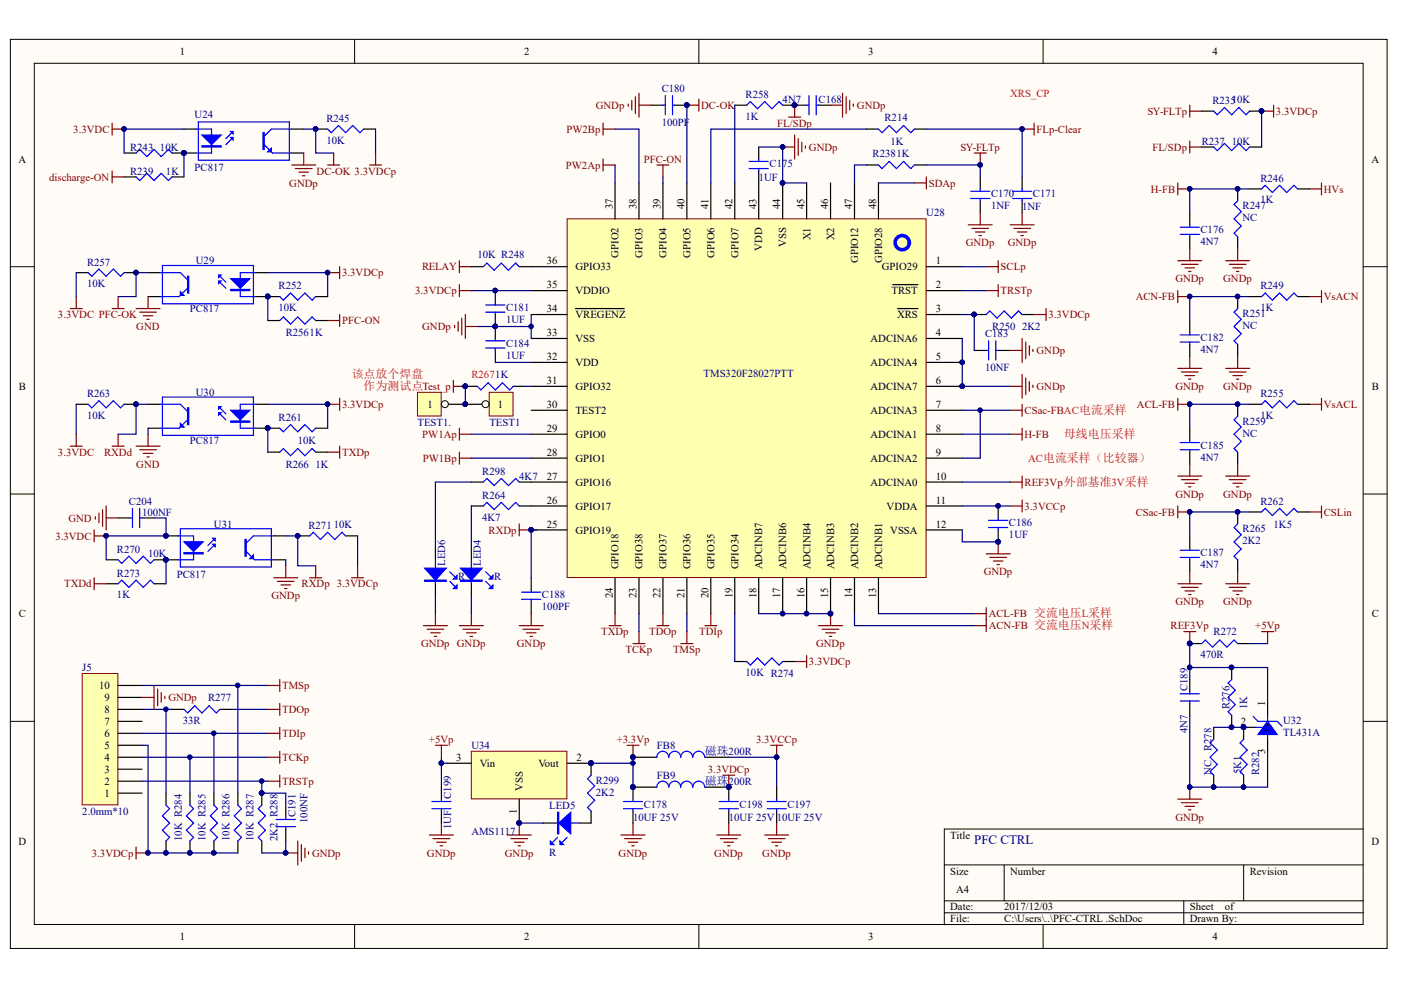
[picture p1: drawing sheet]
<svg xmlns="http://www.w3.org/2000/svg" width="297mm" height="210mm" viewBox="0 0 297 210" stroke-linecap="round" stroke-linejoin="round" font-family="sans-serif">
<g fill="#fffcf8" stroke="#000" stroke-width=".21">
<path d="M2.2 8.3h291.9v192.8h-291.9z"/>
<path d="M7.3 13.4h281.7v182.6h-281.7z"/>
</g>
<g fill="none" stroke="#000" stroke-width=".21">
<path d="M75.2 8.3v5.1M148.2 8.3v5.1M221.2 8.3v5.1M2.2 56.5h5.1M289.1 56.5h5M2.2 104.7h5.1M289.1 104.7h5M2.2 152.9h5.1M289.1 152.9h5M289.1 175.8h-88.9v20.3M75.2 196.1v5M148.2 196.1v5"/>
<path d="M200.2 183.4h88.9M200.2 191h88.9M200.2 193.5h88.9M212.9 183.4v7.6M221.2 196.1v5M251 191v5.1M263.7 183.4v7.6"/>
</g>
<g fill="none" stroke="#800000" stroke-width=".25">
<path d="M280.2 38.8v2.5M277.6 40.1h2.6M249.7 78.1h5.1M250.5 78.9h3.5M251.2 79.6h2.1M252.3 75.6v2.5M259.9 78.1h5M260.6 78.9h3.6M261.4 79.6h2M262.4 75.6v2.5M252 80.4h.5M262.2 80.4h.5"/>
<path d="M249.7 123.8h5.1M250.5 124.5h3.5M251.2 125.3h2.1M252 126.1h.5M252.3 121.2v2.6M259.9 123.8h5M260.6 124.5h3.6M261.4 125.3h2M262.2 126.1h.5M262.4 121.2v2.6M132.9 158h2.6M134.2 158v2.6"/>
<path d="M163.4 158h2.5M164.7 158v2.6M91 177h5.1M91.8 177.8h3.6M92.6 178.6h2M93.3 179.3h.5M93.6 174.5v2.5M107.6 177h5M108.3 177.8h3.6M109.1 178.6h2M109.8 179.3h.5M110.1 174.5v2.5"/>
<path d="M131.7 177h5M132.4 177.8h3.6M133.2 178.6h2M134 179.3h.5M134.2 174.5v2.5M152 177h5.1M152.7 177.8h3.6M153.2 164.4h2.6M153.5 178.6h2M154.3 179.3h.5M154.5 164.4v2.5M154.5 174.5v2.5"/>
<path d="M162.1 177h5.1M162.9 177.8h3.5M163.7 178.6h2M164.4 179.3h.5M164.7 174.5v2.5"/>
</g>
<g fill="#000080" stroke="#000080" stroke-width=".21">
<circle cx="134.2" cy="160.5" r=".48"/>
<circle cx="154.5" cy="166.9" r=".48"/>
<circle cx="164.6" cy="160.5" r=".48"/>
<circle cx="110.1" cy="174.5" r=".48"/>
<circle cx="262.4" cy="62.9" r=".48"/>
<circle cx="252.2" cy="62.9" r=".48"/>
<circle cx="262.4" cy="108.5" r=".48"/>
<circle cx="252.2" cy="108.5" r=".48"/>
<circle cx="93.6" cy="161.8" r=".48"/>
</g>
<path d="M264.9 62.9h-12.6v5.1M264.9 108.5h-12.6v5.1M93.6 160.6v1.2M94.9 161.8h-1.3v5.1M154.5 160.6h10.2v6.3" fill="none" stroke="#000080" stroke-width=".25"/>
<path d="M262.4 62.9v2.5M262.4 73v2.6M264.9 62.9h2.6M275.1 62.9h2.5M252.3 113.6v2.6M252.3 118.7v2.5M262.4 108.5v2.6M262.4 118.7v2.5M264.9 108.5h2.6M275.1 108.5h2.5" fill="none" stroke="#000" stroke-width=".25"/>
<path d="M262.4 65.4l-.8 .8 1.6 1.5-1.6 1.5 1.6 1.6-1.6 1.5 .8 .7M267.5 62.9l.7-.8 1.6 1.5 1.5-1.5 1.5 1.5 1.5-1.5 .8 .8M250.2 118.2h4.1M250.2 116.7h4.1M252.3 116.2v.5M252.3 118.2v.5M262.4 111.1l-.8 .7 1.6 1.6-1.6 1.5 1.6 1.5-1.6 1.5 .8 .8M267.5 108.5l.7-.7 1.6 1.5 1.5-1.5 1.5 1.5 1.5-1.5 .8 .7" fill="none" stroke="#00f" stroke-width=".25"/>
<path d="M120.2 46.4h76.2v76.1h-76.2z" fill="#ffffb0" stroke="#800000" stroke-width=".21"/>
<circle cx="191.3" cy="51.4" r="1.5" fill="none" stroke="#00f" stroke-width=".76"/>
<g fill="none" stroke="#000" stroke-width=".25">
<path d="M130.4 38.8v7.6M135.5 38.8v7.6M140.6 38.8v7.6M145.6 38.8v7.6M150.7 38.8v7.6M155.8 38.8v7.6M160.9 31.2v2.5M160.9 36.2v10.2M165.9 38.8v7.6M171 38.8v7.6M176.1 38.8v7.6M181.2 38.8v7.6"/>
<path d="M186.2 38.8v7.6M112.6 56.5h7.6M196.4 56.5h7.6M105 61.6v2.6M105 66.7v5.1M105 74.3v2.5M112.6 61.6h7.6M112.6 66.7h7.6M112.6 71.8h7.6M112.6 76.8h7.6M122 65.4h10.3M189.3 60.3h5.3"/>
<path d="M190.3 65.4h4.3M196.4 61.6h7.6M196.4 66.7h7.6M196.4 71.8h7.6M196.4 76.8h7.6M112.6 81.9h7.6M112.6 87h7.6M112.6 92.1h7.6M112.6 97.1h7.6M196.4 81.9h7.6M196.4 87h7.6M196.4 92.1h7.6"/>
<path d="M196.4 97.1h7.6M112.6 102.2h7.6M112.6 107.3h7.6M112.6 112.4h7.6M196.4 102.2h7.6M196.4 107.3h7.6M196.4 112.4h7.6M211.6 107.3v2.5M211.6 112.4v2.5M130.4 122.5v7.6M135.5 122.5v7.6M140.6 122.5v7.6"/>
<path d="M145.6 122.5v7.6M150.7 122.5v7.6M155.8 122.5v7.6M160.9 122.5v7.6M165.9 122.5v7.6M171 122.5v7.6M176.1 122.5v7.6M181.2 122.5v7.6M186.2 122.5v7.6"/>
</g>
<g fill="#000080" stroke="#000080" stroke-width=".21">
<circle cx="204" cy="76.8" r=".48"/>
<circle cx="204" cy="81.9" r=".48"/>
<circle cx="176.1" cy="130.1" r=".48"/>
<circle cx="171" cy="130.1" r=".48"/>
<circle cx="165.9" cy="130.1" r=".48"/>
<circle cx="112.6" cy="112.3" r=".48"/>
<circle cx="165.9" cy="38.8" r=".48"/>
<circle cx="105" cy="61.6" r=".48"/>
<circle cx="105" cy="69.2" r=".48"/>
<circle cx="112.6" cy="69.2" r=".48"/>
<circle cx="211.6" cy="107.3" r=".48"/>
<circle cx="211.6" cy="114.9" r=".48"/>
<circle cx="165.9" cy="31.2" r=".48"/>
</g>
<path d="M130.4 27.4h5.1v11.4M183.7 35h-2.5v3.8M183.7 27.4h-33v11.4M99.9 61.6h12.7M101.2 69.2h11.4M105 76.8h7.6M112.6 66.7v5.1M99.9 92.1h12.7M99.9 97.1h12.7" fill="none" stroke="#000080" stroke-width=".25"/>
<g fill="none" stroke="#800000" stroke-width=".25">
<path d="M127.9 26.1v2.5M127.9 33.7v2.5M127.9 35h2.5M127.9 27.4h2.5M165.9 31.2h2.6M168.5 28.6v5.1M169.2 29.4v3.6M170 30.2v2M170.8 30.9v.5M193.9 38.8h2.5M196.4 37.5v2.6M209.1 56.5h2.5"/>
<path d="M211.6 55.3v2.5M96.4 69v.5M97.1 68.2v2M97.4 60.3v2.6M97.4 61.6h2.5M97.9 67.5v3.5M98.7 66.7v5.1M98.7 69.2h2.5M97.4 90.8v2.5M97.4 95.9v2.5M97.4 97.1h2.5M97.4 92.1h2.5"/>
<path d="M171 139v2.5M168.5 140.3h2.5"/>
</g>
<g fill="none" stroke="#00f" stroke-width=".25">
<path d="M158.8 35.7h4.1M158.8 34.2h4.1M160.9 33.7v.5M160.9 35.7v.5M103 66.2h4M103 64.7h4M103 73.8h4M103 72.3h4M105 64.2v.5M105 66.2v.5M105 71.8v.5M105 73.8v.5"/>
<path d="M209.6 111.8h4.1M209.6 110.3h4.1M211.6 109.8v.5M211.6 111.8v.6"/>
</g>
<path d="M17.4 142.8h7.6v27.9h-7.6z" fill="#ffffb0" stroke="#800000" stroke-width=".21"/>
<g fill="none" stroke="#000" stroke-width=".25">
<path d="M16.2 57.8h2.5M26.3 57.8h2.6M31.4 57.8h2.5M54.2 57.8h2.6M99.9 56.5h2.6M110.1 56.5h2.5M252.3 45.1v2.6M252.3 50.2v2.5M262.4 40.1v2.5M262.4 50.2v2.5M264.9 40.1h2.6M275.1 40.1h2.5"/>
<path d="M31.4 62.9h2.5M54.2 62.9h5.1M56.8 68h2.5M66.9 62.9h2.6M66.9 68h2.6M206.6 74.3h2.5M206.6 66.7h2.5M211.6 74.3h2.6M216.7 66.7h2.6M16.2 85.7h2.5M26.3 85.7h2.6M31.4 85.7h2.5"/>
<path d="M31.4 90.8h2.5M54.2 85.7h2.6M54.2 90.8h5.1M56.8 95.9h2.5M66.9 90.8h2.6M66.9 95.9h2.6M252.3 90.8v2.5M252.3 95.9v2.5M262.4 85.7v2.6M262.4 95.9v2.5M264.9 85.7h2.6M275.1 85.7h2.5"/>
<path d="M22.5 118.7h2.5M32.7 118.7h5M35.2 113.6h2.5M58 113.6h2.6M58 118.7h2.6M63.1 113.6h2.6M73.3 113.6h2.5M99.9 107.3h2.6M99.9 116.2v2.5M110.1 107.3h2.5M22.5 123.8h2.5M32.7 123.8h2.5"/>
<path d="M99.9 123.8v2.5M112.6 122.5v2.5M112.6 127.6v2.5M252.3 136.5h2.5M262.4 136.5h2.5M25 158h5.1M25 155.5h5.1M25 152.9h5.1M25 150.4h5.1M25 147.9h5.1M25 145.3h5.1M36.5 150.4h2.5"/>
<path d="M46.6 150.4h2.6M155.8 140.3h2.5M165.9 140.3h2.6M252.3 144.1v2.5M252.3 149.1v2.6M257.3 154.2v2.5M261.1 141.5v2.6M261.1 151.7v2.5M266.2 154.2h-2.5v2.5M268.8 149.1v2.6M268.8 156.7v2.6M25 168.2h5.1"/>
<path d="M25 165.6h5.1M25 163.1h5.1M25 160.6h5.1M35.2 168.2v2.5M35.2 178.3v2.5M40.3 168.2v2.5M40.3 178.3v2.5M45.4 168.2v2.5M45.4 178.3v2.5M50.4 168.2v2.5M50.4 178.3v2.5M55.5 168.2v2.5"/>
<path d="M55.5 178.3v2.5M60.6 170.7v2.5M60.6 175.8v2.5M134.2 160.6h5.1M134.2 172v2.5M139.3 166.9h-5.1v2.5M149.4 160.6h5.1M149.4 166.9h5.1M257.3 164.4v2.5M263.7 164.4v2.5"/>
</g>
<g fill="none" stroke="#800000" stroke-width=".25">
<path d="M139.3 35h2.5M140.6 35v2.5M249.7 38.8v2.5M69.5 57.8h2.5M72 56.5v2.6M97.4 55.3v2.5M97.4 56.5h2.5M249.7 40.1h2.6M249.7 55.3h5.1M250.5 56h3.5M251.2 56.8h2.1M252 57.6h.5"/>
<path d="M252.3 52.7v2.6M259.9 55.3h5M260.6 56h3.6M261.4 56.8h2M262.2 57.6h.5M262.4 52.7v2.6M23.8 65.4h2.5M25 62.9v2.5M28.9 65.4h5M29.6 66.2h3.6M30.4 66.9h2M31.1 67.7h.5"/>
<path d="M31.4 62.9v2.5M69.5 68h2.5M72 66.7v2.5M209.1 61.6h2.5M211.6 60.3v2.6M216.7 79.4v5M219.3 66.7h2.5M221.8 65.4v2.6M249.7 62.9h2.6M249.7 61.6v2.6M277.6 62.9h2.6M280.2 61.6v2.6"/>
<path d="M23.8 94.6h2.5M25 92.1v2.5M69.5 85.7h2.5M69.5 95.9h2.5M72 84.4v2.6M72 94.6v2.5M214.2 81.9h2.5M214.2 87h2.5M214.2 92.1h2.5M216.7 85.7v2.6M216.7 90.8v2.5M217.5 80.1v3.6"/>
<path d="M218.2 80.9v2M219 81.7v.5M249.7 85.7h2.6M249.7 84.4v2.6M252.3 98.4v2.5M262.4 98.4v2.5M277.6 85.7h2.6M280.2 84.4v2.6M66.9 120v2.5M75.8 120v2.5M110.1 111.1v2.5M110.1 112.4h2.5"/>
<path d="M209.1 117.4h5.1M209.9 118.2h3.5M210.6 119h2.1M211.4 119.7h.5M211.6 114.9v2.5M214.2 107.3h2.5M214.2 102.2h2.5M216.7 100.9v2.6M216.7 106v2.5M249.7 107.3v2.5M249.7 108.5h2.6M249.7 100.9h5.1"/>
<path d="M250.5 101.7h3.5M251.2 102.5h2.1M252 103.2h.5M259.9 100.9h5M260.6 101.7h3.6M261.4 102.5h2M262.2 103.2h.5M277.6 108.5h2.6M280.2 107.3v2.5M20 122.5v2.5M20 123.8h2.5M65.7 122.5h2.5"/>
<path d="M74.5 122.5h2.6M97.4 132.6h5.1M98.2 133.4h3.5M98.9 134.2h2.1M99.7 134.9h.5M99.9 130.1v2.5M110.1 132.6h5.1M110.9 133.4h3.5M111.6 134.2h2M112.4 134.9h.5M112.6 130.1v2.5M129.1 132.6h2.6"/>
<path d="M130.4 130.1v2.5M134.2 136.5h2.5M135.5 133.9v2.6M139.3 132.6h2.5M140.6 130.1v2.5M144.4 136.5h2.5M145.6 133.9v2.6M149.4 132.6h2.6M150.7 130.1v2.5M173.6 132.6h5M174.3 133.4h3.6M175.1 134.2h2"/>
<path d="M175.8 134.9h.5M176.1 130.1v2.5M206.6 132.6h2.5M206.6 130.1h2.5M209.1 128.8v5.1M251 133.9h2.5M252.3 133.9v2.6M267.5 133.9h2.5M268.8 133.9v2.6M30.1 147.9h2.6M32.7 145.3v5.1M33.4 146.1v3.5"/>
<path d="M34.2 146.9v2M34.9 147.6v.5M56.8 145.3h2.5M56.8 150.4h2.5M56.8 155.5h2.5M59.3 144.1v2.5M59.3 149.1v2.6M59.3 154.2v2.5M59.3 159.3v2.5M92.3 158h2.6M93.6 158v2.6M28.9 179.6v2.5"/>
<path d="M56.8 160.6h2.5M56.8 165.6h2.5M59.3 164.4v2.5M63.1 178.3v5.1M63.9 179.1v3.5M64.6 179.8v2.1M249.7 169.4h5.1M250.5 170.2h3.5M251.2 171h2.1M252 171.7h.5M252.3 166.9v2.5M28.9 180.8h2.5"/>
<path d="M60.6 180.8h2.5M65.4 180.6v.5"/>
</g>
<g fill="#000080" stroke="#000080" stroke-width=".21">
<circle cx="211.6" cy="114.9" r=".48"/>
<circle cx="176.1" cy="130.1" r=".48"/>
<circle cx="35.2" cy="180.8" r=".48"/>
<circle cx="40.2" cy="180.8" r=".49"/>
<circle cx="45.3" cy="180.8" r=".49"/>
<circle cx="31.4" cy="180.8" r=".48"/>
<circle cx="35.2" cy="150.4" r=".48"/>
<circle cx="40.2" cy="160.5" r=".49"/>
<circle cx="45.3" cy="155.5" r=".49"/>
<circle cx="50.4" cy="145.3" r=".49"/>
<circle cx="55.5" cy="168.1" r=".49"/>
<circle cx="60.6" cy="180.8" r=".49"/>
<circle cx="55.5" cy="165.6" r=".49"/>
<circle cx="206.5" cy="66.7" r=".48"/>
<circle cx="112.6" cy="112.3" r=".48"/>
<circle cx="252.2" cy="62.9" r=".48"/>
<circle cx="252.2" cy="85.7" r=".48"/>
<circle cx="252.2" cy="108.5" r=".48"/>
<circle cx="56.8" cy="62.9" r=".48"/>
<circle cx="69.4" cy="57.8" r=".48"/>
<circle cx="28.8" cy="57.8" r=".48"/>
<circle cx="56.8" cy="90.8" r=".48"/>
<circle cx="69.4" cy="85.7" r=".48"/>
<circle cx="28.8" cy="85.7" r=".48"/>
<circle cx="35.2" cy="113.6" r=".48"/>
<circle cx="35.2" cy="118.7" r=".48"/>
<circle cx="63.1" cy="113.6" r=".48"/>
<circle cx="263.7" cy="154.2" r=".48"/>
<circle cx="252.2" cy="136.4" r=".48"/>
<circle cx="261.1" cy="154.2" r=".49"/>
<circle cx="261.1" cy="141.5" r=".49"/>
<circle cx="257.3" cy="166.9" r=".48"/>
<circle cx="252.2" cy="141.5" r=".48"/>
<circle cx="263.7" cy="166.9" r=".48"/>
<circle cx="252.2" cy="166.9" r=".48"/>
<circle cx="252.2" cy="40" r=".48"/>
<circle cx="262.4" cy="40" r=".48"/>
<circle cx="262.4" cy="85.7" r=".48"/>
<circle cx="134.2" cy="166.9" r=".48"/>
<circle cx="154.5" cy="166.9" r=".48"/>
<circle cx="134.2" cy="160.5" r=".48"/>
</g>
<g fill="none" stroke="#000080" stroke-width=".25">
<path d="M140.6 37.5v1.3M264.9 40.1h-12.6v5M204 61.6h5.1M56.8 85.7h12.7v5.1M56.8 90.8v5.1M204 87h10.2M204 92.1h10.2M264.9 85.7h-12.6v5.1M35.2 118.7v5.1M99.9 107.3v8.9M113.9 112.4h-1.3v10.1M204 112.4v2.5h7.6"/>
<path d="M204 107.3h10.2M204 102.2h10.2M99.9 126.3v3.8M135.5 130.1v3.8M145.6 130.1v3.8M155.8 130.1v10.2M181.2 130.1v2.5h25.4M186.2 130.1h20.4M252.3 136.5v5M264.9 136.5h3.9M30.1 158h1.3v22.8h19M30.1 145.3h26.7"/>
<path d="M30.1 155.5h26.7M30.1 150.4h6.4M35.2 150.4v17.8M45.4 155.5v12.7M49.2 150.4h7.6M50.4 145.3v22.9M252.3 151.7v15.2h16.5v-7.6M252.3 144.1v-2.6h16.5v7.6M257.3 154.2h6.4M30.1 160.6h26.7M30.1 165.6h26.7M40.3 160.6v7.6"/>
<path d="M55.5 165.6v2.6h5.1v2.5M60.6 178.3v2.5h-5.1M134.2 160.6v6.3"/>
</g>
<g fill="none" stroke="#00f" stroke-width=".25">
<path d="M18.7 57.8l.8 .8 1.5-1.5 1.5 1.5 1.5-1.5 1.6 1.5 .7-.8M33.9 57.8h4.3l1.6 1.5M34.4 56.3h19.3v8.1h-19.3zM46.4 59.6l1.5 1.5M46.4 58.3l1.5 1.5M54.2 57.8h-3.3v5.1h3.3M102.5 56.5l.7-.7 1.6 1.5 1.5-1.5 1.5 1.5 1.5-1.5 .8 .7M250.2 49.7h4.1M250.2 48.2h4.1M252.3 47.7v.5M252.3 49.7v.5M262.4 42.6l-.8 .8 1.6 1.5-1.6 1.5 1.6 1.5-1.6 1.5 .8 .8"/>
<path d="M267.5 40.1l.7-.8 1.6 1.5 1.5-1.5 1.5 1.5 1.5-1.5 .8 .8M39.8 61.1l-1.8 1.8h-4.1M59.3 62.9l.8 .7 1.5-1.5 1.5 1.5 1.5-1.5 1.6 1.5 .7-.7M59.3 68l.8-.8 1.5 1.5 1.5-1.5 1.5 1.5 1.6-1.5 .7 .8M209.1 74.3h.5M209.1 66.7l.8-.8 1.5 1.6 1.5-1.6 1.5 1.6 1.6-1.6 .7 .8M209.6 72.3v4M211.1 72.3v4M211.1 74.3h.5M18.7 85.7l.8 .8 1.5-1.5 1.5 1.5 1.5-1.5 1.6 1.5 .7-.8M33.9 85.7h4.3l1.6 1.5M34.4 84.2h19.3v8.1h-19.3z"/>
<path d="M39.8 89l-1.8 1.8h-4.1M46.4 87.5l1.5 1.5M46.4 86.2l1.5 1.5M54.2 85.7h-3.3v5.1h3.3M59.3 90.8l.8 .8 1.5-1.6 1.5 1.6 1.5-1.6 1.6 1.6 .7-.8M59.3 95.9l.8-.8 1.5 1.5 1.5-1.5 1.5 1.5 1.6-1.5 .7 .8M250.2 95.4h4.1M250.2 93.8h4.1M252.3 93.3v.5M252.3 95.4v.5M262.4 88.3l-.8 .7 1.6 1.5-1.6 1.6 1.6 1.5-1.6 1.5 .8 .8M267.5 85.7l.7-.7 1.6 1.5 1.5-1.5 1.5 1.5 1.5-1.5 .8 .7"/>
<path d="M25 118.7l.8 .8 1.5-1.6 1.6 1.6 1.5-1.6 1.5 1.6 .8-.8M37.7 113.6h3.3v5.1h-3.3M38.2 112.1h19.3v8.1h-19.3zM45.6 115.4l-1.5 1.5M45.6 114.1l-1.5 1.6M52.2 116.9l1.8 1.8h4M58 113.6h-4.3l-1.5 1.5M65.7 113.6l.7-.7 1.5 1.5 1.6-1.5 1.5 1.5 1.5-1.5 .8 .7M99.9 118.7v5.1M102.5 107.3l.7-.8 1.6 1.5 1.5-1.5 1.5 1.5 1.5-1.5 .8 .8M25 123.8l.8-.8 1.5 1.5 1.6-1.5 1.5 1.5 1.5-1.5 .8 .8M103 123.3l1 1"/>
<path d="M103 121.2l1 1M110.6 127.1h4.1M110.6 125.5h4.1M112.6 125v.5M112.6 127.1v.5M254.8 136.5l.8-.8 1.5 1.5 1.5-1.5 1.5 1.5 1.5-1.5 .8 .8M39 150.4l.8 .8 1.5-1.6 1.5 1.6 1.5-1.6 1.6 1.6 .7-.8M158.3 140.3l.8 .7 1.5-1.5 1.5 1.5 1.6-1.5 1.5 1.5 .7-.7M250.2 147.1h4.1M250.2 148.6h4.1M252.3 146.6v.5M252.3 148.6v.5"/>
<path d="M257.3 156.7l-.7 .8 1.5 1.5-1.5 1.6 1.5 1.5-1.5 1.5 .7 .8M261.1 144.1l-.7 .7 1.5 1.5-1.5 1.6 1.5 1.5-1.5 1.5 .7 .8M263.7 156.7l-.8 .8 1.5 1.5-1.5 1.6 1.5 1.5-1.5 1.5 .8 .8M265.7 151.9l1 1h4.1l1 1.1M266.2 154.2h2.6M268.8 151.7v1.5M268.8 155.5v1.2M35.2 170.7l.8 .8-1.6 1.5 1.6 1.5-1.6 1.5 1.6 1.6-.8 .7M40.3 170.7l.7 .8-1.5 1.5 1.5 1.5-1.5 1.5 1.5 1.6-.7 .7M45.4 170.7l.7 .8-1.5 1.5 1.5 1.5-1.5 1.5 1.5 1.6-.7 .7M50.4 170.7l.8 .8-1.5 1.5 1.5 1.5-1.5 1.5 1.5 1.6-.8 .7M55.5 170.7l-.8 .8 1.6 1.5-1.6 1.5 1.6 1.5-1.6 1.6 .8 .7"/>
<path d="M58.6 173.7h4M58.6 175.3h4M60.6 173.2v.5M60.6 175.3v.5M132.2 171.5h4M132.2 169.9h4M134.2 169.4v.5M134.2 171.5v.5M141.8 166.9a1.26 1.26 0 0 0-1.3-1.3 1.26 1.26 0 0 0-1.2 1.3M141.8 160.6a1.26 1.26 0 0 0-1.3-1.3 1.26 1.26 0 0 0-1.2 1.3M146.8 166.9a1.27 1.27 0 0 0-1.2-1.3 1.27 1.27 0 0 0-1.3 1.3 1.24 1.24 0 0 0-1.2-1.3 1.24 1.24 0 0 0-1.3 1.3M146.8 160.6a1.27 1.27 0 0 0-1.2-1.3 1.27 1.27 0 0 0-1.3 1.3 1.24 1.24 0 0 0-1.2-1.3 1.24 1.24 0 0 0-1.3 1.3"/>
<path d="M149.4 166.9a1.24 1.24 0 0 0-1.3-1.3 1.24 1.24 0 0 0-1.2 1.3M149.4 160.6a1.24 1.24 0 0 0-1.3-1.3 1.24 1.24 0 0 0-1.2 1.3"/>
</g>
<g fill="#00f" stroke="#00f" stroke-width=".25">
<path d="M97.6 120.5h4.6l-2.3 2.5z"/>
<path d="M103.7 124.8l.8-.8v.8z"/>
<path d="M103.7 122.8l.8-.8v.8z"/>
<path d="M48.9 59.1h4.1l-2.1 2z"/>
<path d="M46.4 58.3h.5l-.5 .5z"/>
<path d="M46.4 59.6h.5l-.5 .5z"/>
<path d="M38.2 61.9l.8 .7h-.8z"/>
<path d="M48.9 87h4.1l-2.1 2z"/>
<path d="M46.4 86.2h.5l-.5 .5z"/>
<path d="M46.4 87.5h.5l-.5 .5z"/>
<path d="M38.2 89.8l.8 .7h-.8z"/>
<path d="M39 114.9h4.1l-2.1 2z"/>
<path d="M45.1 114.1h.5v.5z"/>
<path d="M45.1 115.4h.5v.5z"/>
<path d="M53 118.4l.7-.7v.7z"/>
<path d="M268.8 152.9l2 2.8h-4.1z"/>
<path d="M97.6 123h4.6v.3h-4.6z" fill-rule="evenodd"/>
<path d="M48.9 61.4h4.1v.2h-4.1z" fill-rule="evenodd"/>
<path d="M39.8 58.6h.2v3.5h-.2z" fill-rule="evenodd"/>
<path d="M48.9 89.3h4.1v.2h-4.1z" fill-rule="evenodd"/>
<path d="M39.8 86.5h.2v3.5h-.2z" fill-rule="evenodd"/>
<path d="M39 117.2h4.1v.2h-4.1z" fill-rule="evenodd"/>
<path d="M52 114.4h.2v3.5h-.2z" fill-rule="evenodd"/>
</g>
<path d="M99.9 159.3h20.3v10.1h-20.3z" fill="#ffffb0" stroke="#800000" stroke-width=".21"/>
<g fill="none" stroke="#000" stroke-width=".25">
<path d="M26.3 32.4h2.6M26.3 37.5h2.6M36.5 32.4h5M36.5 37.5h2.5M39 27.4h2.5M61.9 27.4h2.5M61.9 32.4h2.5M66.9 27.4h2.6M77.1 27.4h2.5M138 22.3h2.6M143.1 22.3h2.5M155.8 22.3h2.5"/>
<path d="M165.9 22.3h5.1M173.6 22.3h2.5M183.7 27.4h2.5M183.7 35h2.5M193.9 27.4h2.5M193.9 35h2.5M207.8 37.5v2.6M216.7 37.5v2.6M254.8 31.2h2.5M254.8 23.6h2.5M264.9 31.2h2.6M264.9 23.6h2.6"/>
<path d="M207.8 42.6v2.5M216.7 42.6v2.5M252.3 68v2.5M252.3 73v2.6M98.7 81.9h2.5M108.8 81.9h2.6M92.3 116.2v2.5M99.9 102.2h2.6M110.1 102.2h2.5M92.3 123.8v2.5M93.6 166.9v2.5M93.6 172v2.5"/>
<path d="M94.9 161.8h5M110.1 169.4v5.1M115.2 174.5h2.5M120.2 161.8h5.1v2.6M125.3 172v2.5h-2.5M154.5 166.9v2.5M154.5 172v2.5M164.7 166.9v2.5M164.7 172v2.5"/>
</g>
<g fill="#000080" stroke="#000080" stroke-width=".21">
<circle cx="110.1" cy="174.5" r=".48"/>
<circle cx="125.3" cy="161.8" r=".48"/>
<circle cx="154.5" cy="166.9" r=".48"/>
<circle cx="39" cy="32.4" r=".48"/>
<circle cx="26.3" cy="27.3" r=".48"/>
<circle cx="66.9" cy="27.3" r=".48"/>
<circle cx="22.5" cy="113.6" r=".48"/>
<circle cx="145.6" cy="22.3" r=".48"/>
<circle cx="216.7" cy="27.3" r=".48"/>
<circle cx="207.8" cy="35" r=".48"/>
<circle cx="267.5" cy="23.5" r=".48"/>
<circle cx="168.4" cy="22.3" r=".49"/>
<circle cx="204" cy="81.9" r=".48"/>
<circle cx="206.5" cy="66.7" r=".48"/>
<circle cx="134.2" cy="161.8" r=".48"/>
<circle cx="63.1" cy="113.6" r=".48"/>
<circle cx="28.8" cy="85.7" r=".48"/>
<circle cx="69.4" cy="57.8" r=".48"/>
<circle cx="56.8" cy="62.9" r=".48"/>
<circle cx="28.8" cy="57.8" r=".48"/>
<circle cx="207.8" cy="87" r=".48"/>
<circle cx="176.1" cy="130.1" r=".48"/>
<circle cx="98.6" cy="81.9" r=".48"/>
<circle cx="165.9" cy="38.8" r=".48"/>
<circle cx="165.9" cy="31.2" r=".48"/>
</g>
<g fill="none" stroke="#00f" stroke-width=".25">
<path d="M28.9 37.5l.7 .8 1.5-1.5 1.6 1.5 1.5-1.5 1.5 1.5 .8-.8M28.9 32.4l.7-.7 1.5 1.5 1.6-1.5 1.5 1.5 1.5-1.5 .8 .7M41.5 27.4h3.3v5h-3.3M42.1 25.8h19.2v8.2h-19.2zM49.4 29.1l-1.5 1.6M49.4 27.9l-1.5 1.5M56 30.7l1.8 1.7h4.1M61.9 27.4h-4.4l-1.5 1.5M69.5 27.4l.7 .7 1.6-1.5 1.5 1.5 1.5-1.5 1.5 1.5 .8-.7M140.6 22.3h.5M141.1 20.3v4M142.6 22.3h.5"/>
<path d="M142.6 20.3v4M158.3 22.3l.8-.8 1.5 1.6 1.5-1.6 1.6 1.6 1.5-1.6 .7 .8M171 22.3h.5M171.5 20.3v4M173 20.3v4M173 22.3h.6M186.2 35l.8 .7 1.5-1.5 1.6 1.5 1.5-1.5 1.5 1.5 .8-.7M186.2 27.4l.8 .7 1.5-1.5 1.6 1.5 1.5-1.5 1.5 1.5 .8-.7M257.3 31.2l.8 .7 1.5-1.5 1.5 1.5 1.6-1.5 1.5 1.5 .7-.7M257.3 23.6l.8 .7 1.5-1.5 1.5 1.5 1.6-1.5 1.5 1.5 .7-.7M205.8 42.1h4.1M205.8 40.6h4.1"/>
<path d="M207.8 40.1v.5M207.8 42.1v.5M214.7 42.1h4M214.7 40.6h4M216.7 40.1v.5M216.7 42.1v.5M250.2 72.5h4.1M250.2 71h4.1M252.3 70.5v.5M252.3 72.5v.5M101.2 81.9l.8 .8 1.5-1.5 1.5 1.5 1.5-1.5 1.6 1.5 .7-.8M92.3 118.7v5.1"/>
<path d="M102.5 102.2l.7-.8 1.6 1.6 1.5-1.6 1.5 1.6 1.5-1.6 .8 .8M95.4 123.3l1 1M95.4 121.2l1 1M91.6 169.9h4M91.6 171.5h4M93.6 169.4v.5M93.6 171.5v.5M117.7 174.5h5.1M118.2 177.6l-1 1M120.2 177.6l-1 1M125.3 164.4l-.7 .7 1.5 1.5-1.5 1.6 1.5 1.5-1.5 1.5 .7 .8M152.5 169.9h4"/>
<path d="M152.5 171.5h4M154.5 169.4v.5M154.5 171.5v.5M162.6 169.9h4.1M162.6 171.5h4.1M164.7 169.4v.5M164.7 171.5v.5"/>
</g>
<g fill="#00f" stroke="#00f" stroke-width=".25">
<path d="M42.8 28.6h4.1l-2.1 2.1z"/>
<path d="M48.9 27.9h.5v.5z"/>
<path d="M48.9 29.1h.5v.6z"/>
<path d="M56.8 32.2l.7-.8v.8z"/>
<path d="M118.5 174.5l2.5-2.3v4.6z"/>
<path d="M116.7 178.3l.8 .8h-.8z"/>
<path d="M118.7 178.3l.8 .8h-.8z"/>
<path d="M90 120.5h4.6l-2.3 2.5z"/>
<path d="M96.1 124.8l.8-.8v.8z"/>
<path d="M96.1 122.8l.8-.8v.8z"/>
<path d="M42.8 30.9h4.1v.3h-4.1z" fill-rule="evenodd"/>
<path d="M55.8 28.1h.2v3.6h-.2z" fill-rule="evenodd"/>
<path d="M118.2 172.2h.3v4.6h-.3z" fill-rule="evenodd"/>
<path d="M90 123h4.6v.3h-4.6z" fill-rule="evenodd"/>
</g>
<g fill="none" stroke="#800000" stroke-width=".25">
<path d="M135.5 19.8v5M178.6 19.8v5M23.8 26.1v2.5M23.8 36.2v2.6M23.8 27.4h2.5M23.8 37.5h2.5M61.9 35h5M62.6 35.7h3.6M63.4 36.5h2M64.1 37.3h.5M64.4 32.4v2.6M69.5 35h2.5"/>
<path d="M70.7 32.4v2.6M78.4 35h2.5M79.6 32.4v2.6M133.2 22v.6M134 21.3v2M134.7 20.5v3.6M135.5 22.3h2.5M145.6 22.3h2.6M148.2 21v2.6M167.2 24.8h2.5M168.5 22.3v2.5M176.1 22.3h2.5"/>
<path d="M179.4 20.5v3.6M180.2 21.3v2M180.9 22v.6M206.6 32.4h2.5M207.8 32.4v2.6M216.7 27.4h2.6M219.3 26.1v2.5M252.3 22.3v2.5M252.3 29.9v2.5M252.3 31.2h2.5M252.3 23.6h2.5M267.5 23.6h2.5"/>
<path d="M270 22.3v2.5M205.3 47.7h5.1M206.1 48.4h3.5M206.8 49.2h2M207.6 49.9h.5M207.8 45.1v2.6M214.2 47.7h5.1M214.9 48.4h3.6M215.7 49.2h2M216.5 49.9h.5M216.7 45.1v2.6M14.9 65.4h2.5"/>
<path d="M16.2 62.9v2.5M214.2 74.3h2.5M216.7 71.8v5M217.5 72.5v3.6M218.2 73.3v2M219 74v.6M14.9 94.6h2.5M16.2 92.1v2.5M28.9 94.6h5M29.6 95.4h3.6M30.4 96.1h2M31.1 96.9h.5"/>
<path d="M31.4 92.1v2.5M96.1 80.6v2.6M96.1 81.9h2.6M20 112.4v2.5M20 113.6h2.5M60.6 120v2.5M58 122.5h5.1M58.8 123.3h3.6M59.6 124h2M60.3 124.8h.5M89.8 132.6h5.1M90.5 133.4h3.6"/>
<path d="M91.3 134.2h2M92.1 134.9h.5M92.3 130.1v2.5"/>
</g>
<g fill="none" stroke="#000080" stroke-width=".25">
<path d="M39 27.4h-12.7v5M39 32.4v5.1M64.4 27.4h2.5v5h3.8M79.6 27.4v5M130.4 35v3.8M145.6 22.3v16.5M155.8 22.3v16.5M160.9 31.2h5v7.6h5.1M186.2 38.8h7.7M196.4 27.4h20.3v10.1M196.4 35h11.4v2.5M267.5 23.6v7.6"/>
<path d="M16.2 57.8v5.1M31.4 57.8h-2.5v5.1h-3.9M56.8 57.8h12.7v5.1M204 56.5h5.1M56.8 62.9v5.1M204 71.8v10.1h10.2M204 66.7h2.6v7.6M16.2 85.7v6.4M31.4 85.7h-2.5v6.4h-3.9M31.4 90.8v1.3M111.4 81.9h1.2M207.8 87v10.1h-3.8"/>
<path d="M60.6 113.6h2.5v6.4h3.8M60.6 118.7v1.3M75.8 113.6v6.4M99.9 102.2h-7.6v14M92.3 126.3v3.8M160.9 130.1h15.2M110.1 174.5h5.1M125.3 161.8h8.9"/>
</g>
<path d="M103.7 83.2h5.1v5h-5.1z" fill="#ffffb0" stroke="#800000" stroke-width=".21"/>
<path d="M98.7 85.7h5" fill="none" stroke="#000" stroke-width=".25"/>
<circle cx="102.9" cy="85.7" r=".74" fill="#fffcf8" stroke="#000" stroke-width=".21"/>
<g fill="#000080" stroke="#000080" stroke-width=".21">
<circle cx="98.6" cy="85.7" r=".48"/>
<circle cx="98.6" cy="81.9" r=".48"/>
</g>
<path d="M98.7 81.9v3.8" fill="none" stroke="#000080" stroke-width=".25"/>
<path d="M88.5 83.2h5v5h-5z" fill="#ffffb0" stroke="#800000" stroke-width=".21"/>
<path d="M93.6 85.7h5.1" fill="none" stroke="#000" stroke-width=".25"/>
<circle cx="94.3" cy="85.7" r=".74" fill="#fffcf8" stroke="#000" stroke-width=".21"/>
<g fill="#000080" stroke="#000080" stroke-width=".21">
<circle cx="98.6" cy="85.7" r=".48"/>
<circle cx="35.2" cy="113.6" r=".48"/>
<circle cx="22.5" cy="113.6" r=".48"/>
</g>
<path d="M25 109.8h2.6M30.1 109.8h2.6" fill="none" stroke="#000" stroke-width=".25"/>
<path d="M27.6 109.8h.5M28.1 107.8v4M29.6 107.8v4M29.6 109.8h.5" fill="none" stroke="#00f" stroke-width=".25"/>
<path d="M20.2 109.6v.5M21 108.8v2M21.7 108v3.6M22.5 107.3v5.1M22.5 109.8h2.5" fill="none" stroke="#800000" stroke-width=".25"/>
<path d="M32.7 109.8h2.5v3.8h-12.7v5.1" fill="none" stroke="#000080" stroke-width=".25"/>
<text font-size="2.7" fill="#000080" x="206.6" y="179">PFC CTRL</text>
<g font-size="2.5" fill="#f00">
<text x="74.6" y="80.2">该点放个焊盘</text>
<text x="77.1" y="82.7">作为测试点Test_p</text>
<text x="225.6" y="92.8">母线电压采样</text>
</g>
<g font-size="2.5" fill="#000080">
<text x="149.4" y="160.1">磁珠200R</text>
<text x="149.4" y="166.4">磁珠200R</text>
</g>
<g font-size="2.3">
<text x="38.1" y="11.7">1</text>
<text x="111.1" y="11.7">2</text>
<text x="184.1" y="11.7">3</text>
<text x="257.1" y="11.7">4</text>
<text x="3.9" y="34.5">A</text>
<text x="290.8" y="34.5">A</text>
<text x="129.9" y="44.4" transform="rotate(-90 129.9 44.4)">37</text>
<text x="135" y="44.4" transform="rotate(-90 135 44.4)">38</text>
<text x="140" y="44.4" transform="rotate(-90 140 44.4)">39</text>
<text x="145.2" y="44.4" transform="rotate(-90 145.2 44.4)">40</text>
<text x="150.2" y="44.4" transform="rotate(-90 150.2 44.4)">41</text>
<text x="155.3" y="44.4" transform="rotate(-90 155.3 44.4)">42</text>
<text x="160.4" y="44.4" transform="rotate(-90 160.4 44.4)">43</text>
<text x="165.4" y="44.4" transform="rotate(-90 165.4 44.4)">44</text>
<text x="170.5" y="44.4" transform="rotate(-90 170.5 44.4)">45</text>
<text x="175.6" y="44.4" transform="rotate(-90 175.6 44.4)">46</text>
<text x="180.7" y="44.4" transform="rotate(-90 180.7 44.4)">47</text>
<text x="185.7" y="44.4" transform="rotate(-90 185.7 44.4)">48</text>
<text x="161.6" y="53.1" transform="rotate(-90 161.6 53.1)">VDD</text>
<text x="166.7" y="52.4" transform="rotate(-90 166.7 52.4)">VSS</text>
<text x="171.8" y="51" transform="rotate(-90 171.8 51)">X1</text>
<text x="176.9" y="51" transform="rotate(-90 176.9 51)">X2</text>
<text x="115.9" y="56.1">36</text>
<text x="122" y="57.3">GPIO33</text>
<text x="131.2" y="54.7" transform="rotate(-90 131.2 54.7)">GPIO2</text>
<text x="136.2" y="54.7" transform="rotate(-90 136.2 54.7)">GPIO3</text>
<text x="141.3" y="54.7" transform="rotate(-90 141.3 54.7)">GPIO4</text>
<text x="146.4" y="54.7" transform="rotate(-90 146.4 54.7)">GPIO5</text>
<text x="151.5" y="54.7" transform="rotate(-90 151.5 54.7)">GPIO6</text>
<text x="156.6" y="54.7" transform="rotate(-90 156.6 54.7)">GPIO7</text>
<text x="181.9" y="55.8" transform="rotate(-90 181.9 55.8)">GPIO12</text>
<text x="187" y="57.3">GPIO29</text>
<text x="187" y="55.8" transform="rotate(-90 187 55.8)">GPIO28</text>
<text x="198.4" y="56.1">1</text>
<text x="115.9" y="61.1">35</text>
<text x="122" y="62.4">VDDIO</text>
<text x="189" y="62.4">TRST</text>
<text x="198.4" y="61.1">2</text>
<text x="115.9" y="71.3">33</text>
<text x="115.9" y="66.2">34</text>
<text x="122" y="67.5">VREGENZ</text>
<text x="190.2" y="67.5">XRS</text>
<text x="198.4" y="66.2">3</text>
<text x="198.4" y="71.3">4</text>
<text x="115.9" y="76.4">32</text>
<text x="122" y="77.6">VDD</text>
<text x="122" y="72.5">VSS</text>
<text x="184.6" y="72.5">ADCINA6</text>
<text x="184.6" y="77.6">ADCINA4</text>
<text x="198.4" y="76.4">5</text>
<text x="4" y="82.7">B</text>
<text x="115.9" y="81.4">31</text>
<text x="122" y="82.7">GPIO32</text>
<text x="184.6" y="82.7">ADCINA7</text>
<text x="198.4" y="81.4">6</text>
<text x="290.9" y="82.7">B</text>
<text x="90.7" y="86.5">1</text>
<text x="105.5" y="86.5">1</text>
<text x="115.9" y="86.5">30</text>
<text x="122" y="87.8">TEST2</text>
<text x="184.6" y="87.8">ADCINA3</text>
<text x="198.4" y="86.5">7</text>
<text x="115.9" y="91.6">29</text>
<text x="122" y="92.8">GPIO0</text>
<text x="184.6" y="92.8">ADCINA1</text>
<text x="198.4" y="91.6">8</text>
<text x="115.9" y="101.7">27</text>
<text x="115.9" y="96.6">28</text>
<text x="122" y="97.9">GPIO1</text>
<text x="184.6" y="97.9">ADCINA2</text>
<text x="198.4" y="96.6">9</text>
<text x="198.4" y="101.7">10</text>
<text x="115.9" y="106.8">26</text>
<text x="122" y="103">GPIO16</text>
<text x="184.6" y="103">ADCINA0</text>
<text x="198.4" y="106.8">11</text>
<text x="115.9" y="111.9">25</text>
<text x="122" y="113.1">GPIO19</text>
<text x="122" y="108.1">GPIO17</text>
<text x="188" y="108.1">VDDA</text>
<text x="188.7" y="113.1">VSSA</text>
<text x="198.4" y="111.9">12</text>
<text x="131.2" y="120.7" transform="rotate(-90 131.2 120.7)">GPIO18</text>
<text x="136.2" y="120.7" transform="rotate(-90 136.2 120.7)">GPIO38</text>
<text x="141.3" y="120.7" transform="rotate(-90 141.3 120.7)">GPIO37</text>
<text x="146.4" y="120.7" transform="rotate(-90 146.4 120.7)">GPIO36</text>
<text x="151.5" y="120.7" transform="rotate(-90 151.5 120.7)">GPIO35</text>
<text x="156.6" y="120.7" transform="rotate(-90 156.6 120.7)">GPIO34</text>
<text x="161.6" y="120.7" transform="rotate(-90 161.6 120.7)">ADCINB7</text>
<text x="166.7" y="120.7" transform="rotate(-90 166.7 120.7)">ADCINB6</text>
<text x="171.8" y="120.7" transform="rotate(-90 171.8 120.7)">ADCINB4</text>
<text x="176.9" y="120.7" transform="rotate(-90 176.9 120.7)">ADCINB3</text>
<text x="181.9" y="120.7" transform="rotate(-90 181.9 120.7)">ADCINB2</text>
<text x="187" y="120.7" transform="rotate(-90 187 120.7)">ADCINB1</text>
<text x="4" y="130.9">C</text>
<text x="129.9" y="126.8" transform="rotate(-90 129.9 126.8)">24</text>
<text x="135" y="126.8" transform="rotate(-90 135 126.8)">23</text>
<text x="140" y="126.8" transform="rotate(-90 140 126.8)">22</text>
<text x="145.2" y="126.8" transform="rotate(-90 145.2 126.8)">21</text>
<text x="150.2" y="126.8" transform="rotate(-90 150.2 126.8)">20</text>
<text x="155.3" y="126.8" transform="rotate(-90 155.3 126.8)">19</text>
<text x="160.4" y="126.8" transform="rotate(-90 160.4 126.8)">18</text>
<text x="165.4" y="126.8" transform="rotate(-90 165.4 126.8)">17</text>
<text x="170.5" y="126.8" transform="rotate(-90 170.5 126.8)">16</text>
<text x="175.6" y="126.8" transform="rotate(-90 175.6 126.8)">15</text>
<text x="180.7" y="126.8" transform="rotate(-90 180.7 126.8)">14</text>
<text x="185.7" y="126.8" transform="rotate(-90 185.7 126.8)">13</text>
<text x="290.9" y="130.9">C</text>
<text x="21" y="146.1">10</text>
<text x="22.1" y="148.6">9</text>
<text x="268.3" y="149.6" transform="rotate(-90 268.3 149.6)">1</text>
<text x="22.1" y="153.7">7</text>
<text x="22.1" y="151.2">8</text>
<text x="263.1" y="153.7">2</text>
<text x="268" y="155">2</text>
<text x="269.5" y="155" transform="rotate(-90 269.5 155)">31</text>
<text x="22.1" y="161.3">4</text>
<text x="22.1" y="158.8">5</text>
<text x="22.1" y="156.3">6</text>
<text x="96.7" y="161.3">3</text>
<text x="122.3" y="161.3">2</text>
<text x="268.3" y="159.9" transform="rotate(-90 268.3 159.9)">3</text>
<text x="22.1" y="166.4">2</text>
<text x="22.1" y="163.9">3</text>
<text x="101.7" y="162.6">Vin</text>
<text x="110.8" y="167.7" transform="rotate(-90 110.8 167.7)">VSS</text>
<text x="114.2" y="162.6">Vout</text>
<text x="22.1" y="168.9">1</text>
<text x="109.6" y="172.6" transform="rotate(-90 109.6 172.6)">1</text>
<text x="3.9" y="179.1">D</text>
<text x="201.5" y="177.8">Title</text>
<text x="290.8" y="179.1">D</text>
<text x="201.5" y="185.4">Size</text>
<text x="214.2" y="185.4">Number</text>
<text x="265" y="185.4">Revision</text>
<text x="202.7" y="189.2">A4</text>
<text x="201.5" y="193">Date:</text>
<text x="201.5" y="195.6">File:</text>
<text x="212.9" y="193">2017/12/03</text>
<text x="212.9" y="195.6">C:\Users\..\PFC-CTRL .SchDoc</text>
<text x="252.2" y="193">Sheet</text>
<text x="252.2" y="195.6">Drawn By:</text>
<text x="259.7" y="193">of</text>
<text x="38.1" y="199.4">1</text>
<text x="111.1" y="199.4">2</text>
<text x="184.1" y="199.4">3</text>
<text x="257.1" y="199.4">4</text>
</g>
<g font-size="2.3" fill="#800000">
<text x="126.3" y="23">GNDp</text>
<text x="148.7" y="23">DC-OK</text>
<text x="181.7" y="23">GNDp</text>
<text x="15.5" y="28.2">3.3VDC</text>
<text x="120.1" y="28.2">PW2Bp</text>
<text x="164.8" y="26.9">FL/SDp</text>
<text x="219.8" y="28.2">FLp-Clear</text>
<text x="243.3" y="24.4">SY-FLTp</text>
<text x="270.5" y="24.4">3.3VDCp</text>
<text x="120" y="35.8">PW2Ap</text>
<text x="136.5" y="34.5">PFC-ON</text>
<text x="171.5" y="32">GNDp</text>
<text x="203.6" y="32">SY-FLTp</text>
<text x="244.3" y="32">FL/SDp</text>
<text x="10.4" y="38.3">discharge-ON</text>
<text x="61.3" y="39.6">GNDp</text>
<text x="67.1" y="37">DC-OK 3.3VDCp</text>
<text x="196.9" y="39.6">SDAp</text>
<text x="244" y="40.8">H-FB</text>
<text x="280.7" y="40.8">HVs</text>
<text x="204.8" y="52.3">GNDp</text>
<text x="213.7" y="52.3">GNDp</text>
<text x="72.5" y="58.6">3.3VDCp</text>
<text x="89.5" y="57.3">RELAY</text>
<text x="212.2" y="57.3">SCLp</text>
<text x="249.2" y="59.9">GNDp</text>
<text x="259.3" y="59.9">GNDp</text>
<text x="88" y="62.4">3.3VDCp</text>
<text x="212.2" y="62.4">TRSTp</text>
<text x="240.8" y="63.7">ACN-FB</text>
<text x="280.7" y="63.7">VsACN</text>
<text x="12.3" y="67.5">3.3VDC PFC-OK</text>
<text x="28.9" y="70">GND</text>
<text x="72.5" y="68.7">PFC-ON</text>
<text x="89.5" y="70">GNDp</text>
<text x="222.3" y="67.5">3.3VDCp</text>
<text x="219.8" y="75.1">GNDp</text>
<text x="219.8" y="82.7">GNDp</text>
<text x="249.2" y="82.7">GNDp</text>
<text x="259.3" y="82.7">GNDp</text>
<text x="72.5" y="86.5">3.3VDCp</text>
<text x="217.2" y="87.8">CSac-FBAC电流采样</text>
<text x="241" y="86.5">ACL-FB</text>
<text x="280.7" y="86.5">VsACL</text>
<text x="89.5" y="92.8">PW1Ap</text>
<text x="217.2" y="92.8">H-FB</text>
<text x="12.3" y="96.6">3.3VDC</text>
<text x="22.1" y="96.6">RXDd</text>
<text x="28.9" y="99.2">GND</text>
<text x="72.5" y="96.6">TXDp</text>
<text x="89.6" y="97.9">PW1Bp</text>
<text x="217.2" y="103">REF3Vp外部基准3V采样</text>
<text x="249.2" y="105.5">GNDp</text>
<text x="259.3" y="105.5">GNDp</text>
<text x="14.5" y="110.6">GND</text>
<text x="103.6" y="113.1">RXDp</text>
<text x="217.2" y="108.1">3.3VCCp</text>
<text x="240.8" y="109.3">CSac-FB</text>
<text x="280.7" y="109.3">CSLin</text>
<text x="11.7" y="114.4">3.3VDC</text>
<text x="13.6" y="124.5">TXDd</text>
<text x="64" y="124.5">RXDp 3.3VDCp</text>
<text x="208.6" y="122">GNDp</text>
<text x="57.5" y="127.1">GNDp</text>
<text x="209.6" y="130.9">ACL-FB 交流电压L采样</text>
<text x="249.2" y="128.3">GNDp</text>
<text x="259.3" y="128.3">GNDp</text>
<text x="89.3" y="137.2">GNDp GNDp</text>
<text x="109.6" y="137.2">GNDp</text>
<text x="127.5" y="134.7">TXDp</text>
<text x="137.6" y="134.7">TDOp</text>
<text x="148.2" y="134.7">TDIp</text>
<text x="173" y="137.2">GNDp</text>
<text x="209.6" y="133.4">ACN-FB 交流电压N采样</text>
<text x="248.2" y="133.4">REF3Vp</text>
<text x="266.1" y="133.4">+5Vp</text>
<text x="132.6" y="138.5">TCKp</text>
<text x="142.7" y="138.5">TMSp</text>
<text x="171.5" y="141">3.3VDCp</text>
<text x="35.7" y="148.6">GNDp</text>
<text x="59.8" y="146.1">TMSp</text>
<text x="59.8" y="151.2">TDOp</text>
<text x="59.8" y="156.3">TDIp</text>
<text x="59.8" y="161.3">TCKp</text>
<text x="91" y="157.5">+5Vp</text>
<text x="130.7" y="157.5">+3.3Vp</text>
<text x="160.3" y="157.5">3.3VCCp</text>
<text x="59.8" y="166.4">TRSTp</text>
<text x="150.1" y="163.9">3.3VDCp</text>
<text x="249.2" y="174">GNDp</text>
<text x="19.5" y="181.6">3.3VDCp</text>
<text x="66.2" y="181.6">GNDp</text>
<text x="90.5" y="181.6">GNDp</text>
<text x="107" y="181.6">GNDp</text>
<text x="131.2" y="181.6">GNDp</text>
<text x="151.4" y="181.6">GNDp</text>
<text x="161.6" y="181.6">GNDp</text>
</g>
<g font-size="2.3" fill="#000080">
<text x="140.3" y="19.5">C180</text>
<text x="158.1" y="20.8">R258</text>
<text x="165.9" y="21.8">4N7</text>
<text x="173.5" y="21.8">C168</text>
<text x="257.1" y="22">R23510K</text>
<text x="41.3" y="25.1">U24</text>
<text x="69.2" y="25.9">R245</text>
<text x="140.3" y="26.6">100PF</text>
<text x="158.1" y="25.4">1K</text>
<text x="187.5" y="25.6">R214</text>
<text x="27.6" y="32">R243</text>
<text x="33.9" y="32">10K</text>
<text x="69.2" y="30.4">10K</text>
<text x="163.1" y="35.5">C175</text>
<text x="185" y="33.2">R2381K</text>
<text x="188.8" y="30.7">1K</text>
<text x="254.8" y="30.7">R237</text>
<text x="261.2" y="30.7">10K</text>
<text x="27.6" y="37">R239</text>
<text x="35.2" y="37">1K</text>
<text x="41.3" y="36.3">PC817</text>
<text x="160.9" y="38.3">1UF</text>
<text x="210.1" y="41.8">C170</text>
<text x="219" y="41.8">C171</text>
<text x="267.2" y="38.5">R246</text>
<text x="196.4" y="45.9">U28</text>
<text x="210.1" y="44.4">1NF</text>
<text x="216.7" y="44.6">1NF</text>
<text x="263.4" y="44.4">R247</text>
<text x="263.4" y="46.9">NC</text>
<text x="267.2" y="43.1">1K</text>
<text x="254.5" y="49.4">C176</text>
<text x="254.5" y="52">4N7</text>
<text x="18.5" y="56.3">R257</text>
<text x="41.5" y="56.1">U29</text>
<text x="101.2" y="54.8">10K R248</text>
<text x="18.5" y="60.9">10K</text>
<text x="59.1" y="61.4">R252</text>
<text x="59.1" y="65.9">10K</text>
<text x="107.3" y="65.9">C181</text>
<text x="267.2" y="61.4">R249</text>
<text x="267.2" y="65.9">1K</text>
<text x="40.3" y="66.2">PC817</text>
<text x="60.6" y="71.3">R2561K</text>
<text x="107.3" y="68.5">1UF</text>
<text x="208.9" y="71.5">C183</text>
<text x="210.4" y="70">R250</text>
<text x="216.7" y="70">2K2</text>
<text x="263.4" y="67.2">R251</text>
<text x="263.4" y="69.7">NC</text>
<text x="107.3" y="73.5">C184</text>
<text x="107.3" y="76.1">1UF</text>
<text x="254.5" y="72.3">C182</text>
<text x="254.5" y="74.8">4N7</text>
<text x="41.5" y="84">U30</text>
<text x="149.2" y="79.9">TMS320F28027PTT</text>
<text x="208.9" y="78.6">10NF</text>
<text x="18.5" y="84.2">R263</text>
<text x="18.5" y="88.8">10K</text>
<text x="59.1" y="89.3">R261</text>
<text x="267.2" y="84.2">R255</text>
<text x="267.2" y="88.8">1K</text>
<text x="40.3" y="94.1">PC817</text>
<text x="63.1" y="94.1">10K</text>
<text x="88.5" y="90.3">TEST1.</text>
<text x="103.8" y="90.3">TEST1</text>
<text x="254.5" y="95.1">C185</text>
<text x="263.4" y="90">R259</text>
<text x="263.4" y="92.6">NC</text>
<text x="60.6" y="99.2">R266</text>
<text x="66.9" y="99.2">1K</text>
<text x="102.2" y="100.7">R298</text>
<text x="110.1" y="101.7">4K7</text>
<text x="254.5" y="97.6">4N7</text>
<text x="27.3" y="107.1">C204</text>
<text x="102.2" y="105.8">R264</text>
<text x="267.2" y="107.1">R262</text>
<text x="30.1" y="109.3">100NF</text>
<text x="45.4" y="111.9">U31</text>
<text x="65.4" y="112.1">R271</text>
<text x="70.8" y="111.9">10K</text>
<text x="102.2" y="110.4">4K7</text>
<text x="213.9" y="111.6">C186</text>
<text x="263.4" y="112.9">R265</text>
<text x="270" y="111.9">1K5</text>
<text x="24.8" y="117.2">R270</text>
<text x="31.4" y="118.2">10K</text>
<text x="94.4" y="120" transform="rotate(-90 94.4 120)">LED6</text>
<text x="102" y="120" transform="rotate(-90 102 120)">LED4</text>
<text x="213.9" y="114.1">1UF</text>
<text x="254.5" y="117.9">C187</text>
<text x="263.4" y="115.4">2K2</text>
<text x="24.8" y="122.2">R273</text>
<text x="37.5" y="122.5">PC817</text>
<text x="97.2" y="123">R</text>
<text x="104.8" y="123">R</text>
<text x="254.5" y="120.5">4N7</text>
<text x="24.8" y="126.8">1K</text>
<text x="114.9" y="126.8">C188</text>
<text x="114.9" y="129.4">100PF</text>
<text x="257.3" y="134.7">R272</text>
<text x="17.4" y="142.3">J5</text>
<text x="158.1" y="143.4">10K R274</text>
<text x="254.5" y="139.5">470R</text>
<text x="44.1" y="148.6">R277</text>
<text x="251.8" y="146.6" transform="rotate(-90 251.8 146.6)">C189</text>
<text x="38.7" y="153.4">33R</text>
<text x="251.8" y="155.5" transform="rotate(-90 251.8 155.5)">4N7</text>
<text x="260.6" y="150.4" transform="rotate(-90 260.6 150.4)">R276</text>
<text x="264.5" y="150.4" transform="rotate(-90 264.5 150.4)">1K</text>
<text x="272.1" y="153.4">U32</text>
<text x="100" y="158.8">U34</text>
<text x="139.3" y="158.8">FB8</text>
<text x="256.8" y="159.3" transform="rotate(-90 256.8 159.3)">R278</text>
<text x="272.1" y="156">TL431A</text>
<text x="126.4" y="166.1">R299</text>
<text x="139.3" y="165.1">FB9</text>
<text x="256.8" y="164.4" transform="rotate(-90 256.8 164.4)">NC</text>
<text x="263.2" y="164.1" transform="rotate(-90 263.2 164.1)">5K1</text>
<text x="267" y="164.4" transform="rotate(-90 267 164.4)">R282</text>
<text x="17.4" y="172.7">2.0mm*10</text>
<text x="58.8" y="173.2" transform="rotate(-90 58.8 173.2)">R288</text>
<text x="62.6" y="173.2" transform="rotate(-90 62.6 173.2)">C191</text>
<text x="95.6" y="169.4" transform="rotate(-90 95.6 169.4)">C199</text>
<text x="116.4" y="171.5">LED5</text>
<text x="126.4" y="168.7">2K2</text>
<text x="136.5" y="171.2">C178</text>
<text x="156.8" y="171.2">C198</text>
<text x="167" y="171.2">C197</text>
<text x="38.5" y="178.3" transform="rotate(-90 38.5 178.3)">10K R284</text>
<text x="43.6" y="178.3" transform="rotate(-90 43.6 178.3)">10K R285</text>
<text x="48.7" y="178.3" transform="rotate(-90 48.7 178.3)">10K R286</text>
<text x="53.7" y="178.3" transform="rotate(-90 53.7 178.3)">10K R287</text>
<text x="58.8" y="178.3" transform="rotate(-90 58.8 178.3)">2K2</text>
<text x="65.2" y="174.5" transform="rotate(-90 65.2 174.5)">100NF</text>
<text x="95.6" y="175.8" transform="rotate(-90 95.6 175.8)">1UF</text>
<text x="100" y="177">AMS1117</text>
<text x="134.2" y="174">10UF 25V</text>
<text x="154.5" y="174">10UF 25V 10UF 25V</text>
<text x="116.4" y="181.4">R</text>
</g>
<g font-size="2.3" fill="#f00">
<text x="214.2" y="20.5">XRS_CP</text>
<text x="100" y="80.2">R2671K</text>
<text x="218" y="97.9">AC电流采样（比较器）</text>
</g>
</svg>
